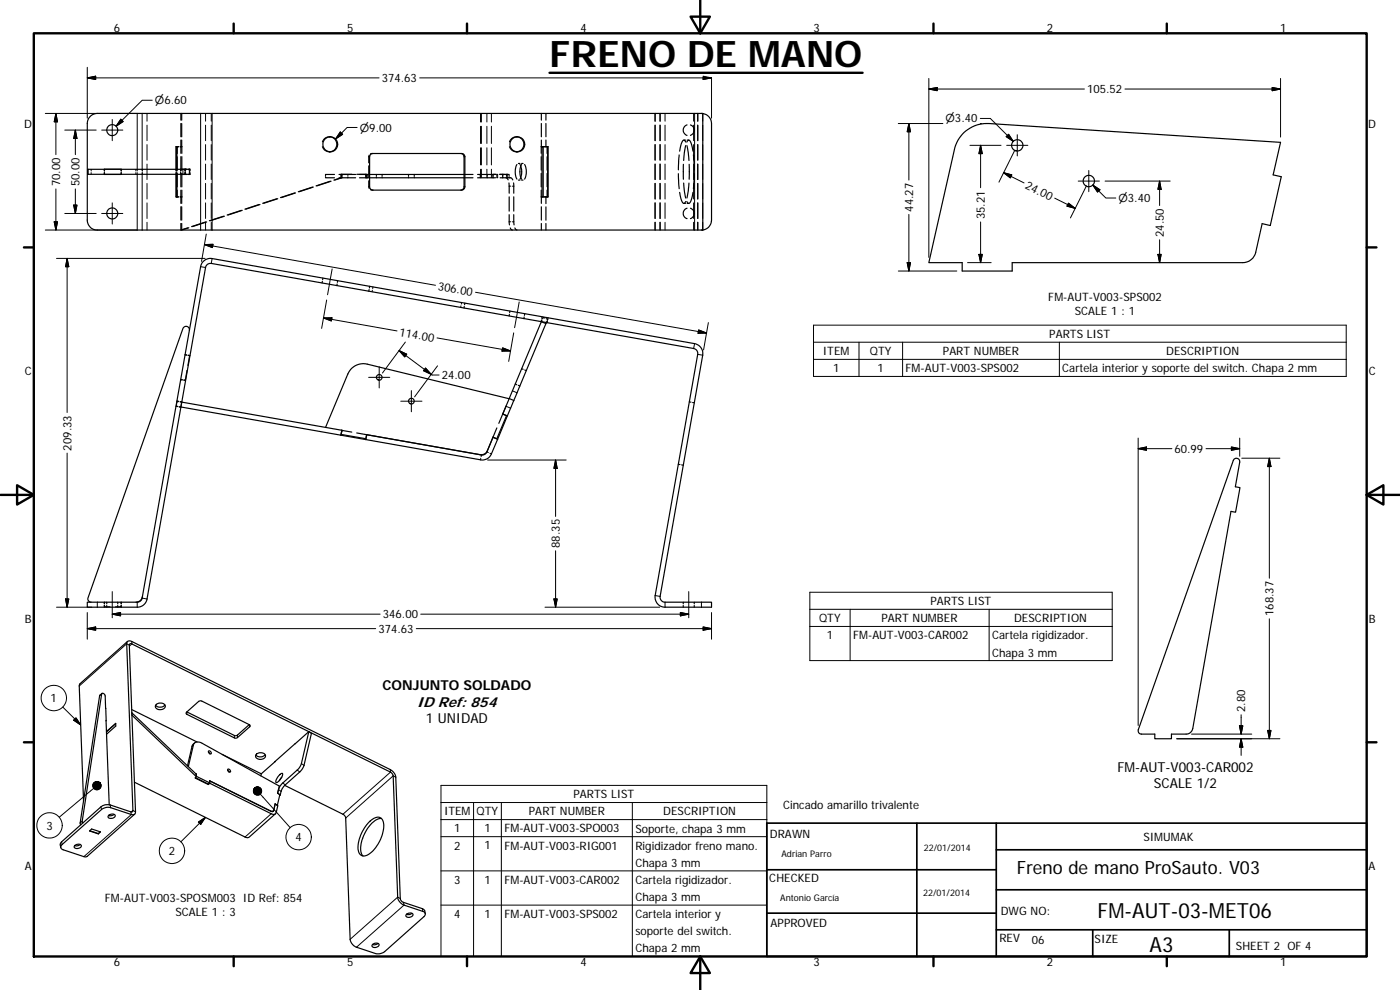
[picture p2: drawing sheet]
<svg xmlns="http://www.w3.org/2000/svg" width="420mm" height="297mm" viewBox="0 0 420 297" stroke-linecap="round" stroke-linejoin="round" font-family="sans-serif">
<g fill="none" stroke="#000" stroke-width=".36">
<path d="M54.3 34v2M54.3 37.1v3.9M54.5 34v2M54.5 37.1v3.9M162.5 34v2M162.5 37.1v3.9M163.8 34v2M163.8 37v4M196.6 34v2.4M196.6 37.5v4.7M198.1 34v2.4M198.1 37.5v4.7"/>
<path d="M206.2 37.5a1.64 1.64 0 0 0-1.2 1.6 1.64 1.64 0 0 0 1.2 1.5M207.2 37.5a1.64 1.64 0 0 1 1.2 1.6 1.64 1.64 0 0 1-1.2 1.5M209.4 34v2.4M209.4 37.5v4.7M210.5 34l.2 .1M210.8 34.1h.1M210.9 34.1a3 3 0 0 1 2.6 3v28.9a3 3 0 0 1-2.6 3M210.9 34h-181.7a3 3 0 0 0-3 3.1v28.9a2.96 2.96 0 0 0 3 3h181.7M210.9 34v35M289.3 39.8a10.1 10.1 0 0 1 7.5-2.7l87.5 5.6-2.2 9.8 2.4 .5-3.3 14.7-2.4-.6-1.9 8.6a4 4 0 0 1-4 3.1h-69.1v2.5h-15v-2.5h-10l7.6-33.9a9.9 9.9 0 0 1 2.9-5.1zM31.3 51.3v-.5h5.1v.5M31.4 50.8v.5"/>
<path d="M31.4 51.8v.5M36.4 51.8v.5h-5.1v-.5M52.8 51.8v7.3h.8M52.9 51.8v7.3h.3M53.1 44v7.3M53.1 51.8v7.3M53.2 57v2.1h.4M53.2 44h-.3v7.3M53.2 47v4.1M53.2 52v4M53.6 44h-.8v7.3M53.6 44h-.4v2.1"/>
<path d="M54.1 44h.5M54.1 59.1h.5M54.1 44h.4M54.1 59.1h.4M54.2 51.8l.1 4.3M54.3 47l-.1 4.3M54.3 57.1v3.9M54.3 42v4M54.5 42l.1 4M54.6 47v4.1M54.6 52v4.1M54.6 57.1l-.1 3.9"/>
<path d="M55.5 50.8h-1.3M55.5 51.8v.5h-1.3M55.5 50.8v.5M55.5 52.3h.5M55.5 50.8h.5M55.6 50.8v.5M55.6 51.8v.5M55.7 50.8v.5M55.7 51.8v.5M56.5 50.8h.5v.5M56.9 50.8h-30.6v1.5h30.6M56.9 50.8v1.5"/>
<path d="M56.9 50.8v.5M56.9 52.3h.1M57 51.8v.5h-.5M83.1 59.6l-4.3 1.4M83.4 59.6l-4.3 1.4M88.4 57.9l-4.2 1.4M88.7 57.9l-4.3 1.4M93.8 56.1l-4.3 1.4M94 56.1l-4.2 1.4M96.8 44a2.23 2.23 0 0 0 2.2 1.6M97.7 53v.3h2.7M98.9 41h.1"/>
<path d="M98.9 45.6h.1M99 41a2.26 2.26 0 0 1 2.1 2.3 2.26 2.26 0 0 1-2.1 2.3M99 41a2.23 2.23 0 0 0-2.2 1.6M99 41h.1M99 45.6h.1M99.1 54.4l-4.2 1.4M99.4 54.4l-4.3 1.4M100.4 52.3h-2.7v.4M101.7 52.3h5M101.7 53.3h5M102.3 53v.3l-2.1 .7M102.4 52.3v.4"/>
<path d="M102.4 53v.3M102.4 52.3l-.1 .3M102.5 52.3h.1M102.6 53v.3l-2.2 .7M102.6 52.3v.4M102.6 53v.3M105.6 52.3h-3v.3M107.1 52.3h3v.3M107.9 53.3h2.6M107.9 52.3h2.6M109.8 52.3v.4M109.8 53v.3"/>
<path d="M110 52.3v.4M110 53v.3M110.1 53v.3M110.7 54.3l.1 2.2M110.7 49.8v3.5M110.7 52.3h31.3M110.7 53.3h31.3M110.8 46.6l-.1 2.3M111.2 56.9l.5 .1M111.7 46.1l-.5 .1M111.9 46.1h27l.6 .9v9l-.2 .7-.8 .3h-26.6M111.9 46.1l-.6 .1-.4 .8v9l.4 .8 .6 .2"/>
<path d="M113 52.3v.4M113 53v.3M114.7 52.3v.4M114.7 53v.3M122.6 52.3v.4M122.6 53v.3M124.3 52.3v.4M124.3 53v.3M138.3 46.1l.6 .1 .4 .8v9l-.3 .7-.7 .3M143.3 52.3h5.4M143.3 53.3h5.4M147.9 53v.3"/>
<path d="M148.9 52.3h-1v.3l.1-.3M149.1 52.3v.4M149.1 53v.3M149.3 52.3v.3M149.3 53v.3M149.9 52.3h1v.3v-.3M150.1 52.3h2.7v.4M150.1 53.3h2.8M150.9 53v.3M150.9 52.3h.5M151.8 52.3h.5v.3M151.9 53.3l.6 .7"/>
<path d="M152 52.3v.4M152 53v.3M152.3 53v.3M152.7 54.9l.1 3.1M152.8 53v.3M152.8 59.1v4.3M152.9 44a2.24 2.24 0 0 0 2.2 1.6M153.1 53.3l.4 .1 .4 .6M154.1 54.9l.1 3.1M154.2 59.1v4.3M155 41h.1M155 45.6h.1"/>
<path d="M155.1 41a2.26 2.26 0 0 1 2.1 2.3 2.26 2.26 0 0 1-2.1 2.3M155.1 41a2.24 2.24 0 0 0-2.2 1.6M155.1 49.4l-.5 2 .1 1.1 .4 1.2M155.2 41h.1M155.2 45.6h.1M155.6 49h.5M155.6 54h.5M156.1 49.4l.5 2.1-.1 .8-.4 1.4M156.5 49.4l-.4 1-.1 1.1 .1 1.1 .4 1.1M156.5 49h.5M156.5 54h.5M157.4 49.4l.6 2-.2 1.4-.4 .9"/>
<path d="M162.4 44h.1M162.4 59.1h.1M162.4 47v4.1M162.4 52v4.1M162.4 57.1l.1 3.9M162.5 44h.5v15.1h-.5M162.5 42l-.1 4M162.6 44h1.9v15.1h-1.9M162.7 44v15.1M163 44h1.4v15.1h-1.4M163.8 42v2M163.8 59.1v2"/>
<path d="M164.2 44v2.1M164.2 47v4.1M164.2 52v4M164.2 57v2.1M196.6 43.4v4.6M196.6 49.2v4.7M196.6 55v4.7M198.1 43.4v4.6M198.1 49.2v4.7M198.1 55v4.7M203.6 52.1l.2 4.5M203.8 46.5l-.2 4.5"/>
<path d="M204 57.7l.2 1.4a2.11 2.11 0 0 0 1.1 1.9l.5-.5M205.1 49.3v4.5M205.2 54.9l.6 4.5M205.2 42h.5M205.8 43.7l-.6 4.5M205.8 42.6a.56 .56 0 0 0-.5-.5 .56 .56 0 0 0-.6 .5l-.7 2.8M206.1 42.6a.56 .56 0 0 1 .6-.5 .56 .56 0 0 1 .6 .5l.7 2.8M206.2 43.7l.6 4.5M206.2 42h.5M206.8 54.9l-.6 4.5M206.8 49.3v4.5M208 57.7l-.3 1.4a2.11 2.11 0 0 1-1.1 1.9l-.5-.5"/>
<path d="M208.1 46.5l.3 4.5M208.4 52.1l-.3 4.5M209.4 43.4v4.6M209.4 49.2v4.7M209.4 55v4.7M54.3 62v4M54.3 67.1v1.9l2.1-.7M54.5 62v4M54.5 67.1v1.9l2.2-.7M60.8 78.6a3.1 3.1 0 0 1 2.9-1l144.8 25.5a3 3 0 0 1 2.4 3.5l-12.8 72.3a1.52 1.52 0 0 0 1.5 1.8h13.9v1.5h-13.9a3 3 0 0 1-3-3.5l12.8-72.4a1.5 1.5 0 0 0-1.2-1.7l-144.8-25.6a1.47 1.47 0 0 0-1.7 1.3l-17.6 99.4a2.93 2.93 0 0 1-2.9 2.5h-15v-1.5h15l.8-.3 .6-.7 17.6-99.7zM61.8 66.6l-4.3 1.4M62 66.6l-4.2 1.4"/>
<path d="M67.1 64.9l-4.3 1.3M67.4 64.9l-4.3 1.3M72.4 63.1l-4.2 1.4M72.7 63.1l-4.3 1.4M77.8 61.4l-4.3 1.4M78 61.4l-4.2 1.4M152.8 64.4l.1 3.1M153.2 68.4l.6 .6M154.2 64.4l.1 3.1M154.5 68.4l.7 .6M162.5 62v4M162.5 67.1v1.9"/>
<path d="M163.8 62.1v4M163.8 67.1v1.9M196.6 60.9v4.7M196.6 66.7v2.3M198.1 60.9v4.7M198.1 66.7v2.3M205.2 61h.5M206.2 62.5a1.63 1.63 0 0 0-1.2 1.5 1.63 1.63 0 0 0 1.2 1.6M206.2 61h.5M207.2 62.5a1.63 1.63 0 0 1 1.2 1.5 1.63 1.63 0 0 1-1.2 1.6M209.4 60.9v4.7M209.4 66.7v2.3"/>
<path d="M210.5 69h.2M210.9 69h-.1M56.8 99.1a1 1 0 0 0-.7-1.2 1 1 0 0 0-1.2 .7l-28.5 80.8a.99 .99 0 0 0 1 1.3M96.7 84.4v.5M96.9 83.4l-.1 .5M101.2 85.2l-.1 .5M101.3 84.2v.5M110.8 86.9l-.1 .5M110.9 85.9v.5M139.3 91.9v.5M139.5 91l-.1 .4M152.9 94.3l-.1 .5"/>
<path d="M153 93.3l-.1 .5M157.3 95.1l-.1 .5M157.5 94.1l-.1 .5M162.5 96.5l1.3 .6M162.5 96.5l-9.7 23 1.4 .7M162.5 96l-.1 .5M162.7 96.1l-.2 .4M162.7 95l-.1 .5M163.5 95.4l-.5-.2-.2 .5M163.8 97.1l-9.6 23.1M163.9 95.6l.5 .2M164.1 96.5l-.3 .6"/>
<path d="M164.3 96.3l-.1 .5M164.4 95.8l-.2 .3M164.5 95.4l-.1 .4M54.2 113.9l.5 .1M55.2 114.1l.5 .1M55.5 106.5l.5 .1M55.5 106.4l.5 .1M56.1 111.1l-.5 3-.5-.1M56.4 106.6l.5 .1-.5 3M56.5 106.6l.5 .1M152.8 119.6l-42.6-10.3a5 5 0 0 0-5.8 2.9l-6.7 16M152.8 119.6l-1.9 4.6"/>
<path d="M154.6 115.2l.5 .2M155.6 115.6l.4 .2M156.6 110.6l.4 .2M157.5 111l.5 .2M52.8 121.9l.5 .1M53 121.4l-.1 .5 .5 .1M53.1 120.3l.5 .1M53.6 120.5l-.4-.1-.1 .5M53.8 122.1l.5 .1M53.8 122l.5 .1M54.1 120.5l.5 .1M54.1 120.6l48.5 8.5"/>
<path d="M54.3 122.1l55.5 9.8M102.6 129.1h.1M102.6 129.1l-.3 1.5zM102.6 129.1l-.2 1.2 7.4 1.3 .2-1.2M102.6 129.1l3 .5M107 129.9l3 .5M110 130.4l34.1 6a2 2 0 0 0 2.2-1.2M147.9 131.2l1.4 .6M148 131.2l-2 4.7-.4 .4-.8 .2-34.7-6.1-.3 1.5M149.1 128.4l-1.1 2.8M149.3 131.8l-1.8 4.4a2.9 2.9 0 0 1-3.3 1.8l-34.4-6.1M150.9 124.2l1.1 .5-2.9 6.9-1.1-.4"/>
<path d="M150.9 124.2l-1.2 2.8M150.9 124.2l1.4 .6M152.3 124.8l-3 7M154.2 120.2l-1.9 4.6M203.6 139.3l.5 .1M204.6 139.5l.5 .1M206.9 120.6l.5 .1M207.9 120.8h.5M370.4 137.8a1.01 1.01 0 0 1 1.1-.2 1.01 1.01 0 0 1 .6 1.1l-1.4 7.4 1.4 .2-1.3 7.4-1.4-.3-11.4 65.2a1.98 1.98 0 0 1-2 1.7h-4.4v1.4h-5v-1.4h-4a.98 .98 0 0 1-1-1.4zM42.7 179a1.93 1.93 0 0 1-1.9 1.7M31.3 180.7v.5M31.3 181.7v.5"/>
<path d="M31.4 181.6v.5h1.6M31.4 180.7v.4M32 180.7v.5M32 181.7v.5M34.7 182.1h1.7v-.5v.6M35.3 180.7v.5M35.3 181.7v.5M36.4 180.7v.5M38.3 192.4l-14.3 12.7-.2 .5 1.3 34.7M205.1 180.7v.5M205.1 181.7v.5M208.4 180.7v.5"/>
<path d="M208.4 181.7v.5M30.6 208.1l-.7 .6-5.8 38.2 .1 .6M31.7 212.5l.1 3.8M31.7 212.5l-.1-3.7a.66 .66 0 0 0-.4-.6 .66 .66 0 0 0-.7 0l-5.8 38.2 .1 .5M31.9 216.2l.9 25.3M32 219.5l2.7-2.5v.8l-2.7 2.5M34.7 217.1l-2.7 2.5M39.5 212.9l19.6 9.7M46.9 211.3a1.69 1.69 0 0 1 2.7 .7 1.63 1.63 0 0 1-1.5 .9 1.63 1.63 0 0 1-1.5-1zM49.5 211.5a1.92 1.92 0 0 1-2.8 .1M56 213.7l3.6-3.2 .7-.2 14.5 7.1 .3 .4-3.8 3.5-.7 .2-14.6-7.2zM56.1 213.6l14.4 7.1 .8-.1 3.5-3.2"/>
<path d="M92.7 219.5l-4.1 3.6M92.7 219.5l-2.5 10.2-.8 1.2-4.9 4.4-.7 .9-.5 1.8M92.7 219.5l.8 .5-2.4 10.1-.9 1.3-5.1 4.7-.6 .9-.4 1.5M40.4 234.7l33.7 16.6 .7-.2 7.9-6.9M56.5 230l1.5-6.4a1.58 1.58 0 0 1 2.7-.6l23.1 12.9-.5 2.1M58.4 222.9l-.7 .8-1.4 6.1M58.6 233.3l3.9 1.9M58.9 232.3v.7M58.9 232.3h.1M58.9 232.3l-19.3-18.4v.7l19.3 18.4M58.9 232.3l.1 .6M58.9 233l-.4 .4 4 2 .5-.4"/>
<path d="M59 232.9l3.9 2M59 232.9l-.1 .1M62.5 235.2v.2M62.6 225.7l.4 .5M62.6 225.3a.54 .54 0 0 1 .7 .2 .54 .54 0 0 1-.1 .7 .7 .7 0 0 1-.6-.9zM62.9 234.3l.1 .7M62.9 234.9l-.4 .3M62.9 234.9v-.6l18.6 9.2 .6-.3 .5-2M63 235l18.4 9.2a.9 .9 0 0 0 1.5-.4l.5-2.1-.8-.5M66.7 226.4l11.7 5.8M68.3 231.2l.4 .4M68.4 230.8a.54 .54 0 0 1 .6 .2 .54 .54 0 0 1-.1 .7 .73 .73 0 0 1-.5-.9z"/>
<path d="M77 226.3a1.66 1.66 0 0 1 2.7 .6 1.61 1.61 0 0 1-1.5 1 1.61 1.61 0 0 1-1.5-1.1zM78.4 232.2l-.1 .6M79.6 226.4a1.85 1.85 0 0 1-2.8 .1M82.5 228.5v.1M82.5 228.6l-4.1 3.6M83.3 238l.8 .5M83.3 238l.7 .4-.8 3.2M83.7 232.7a.86 .86 0 0 1 1.1-.5 2.84 2.84 0 0 1-2 2.5l.2-.9zM84.1 238.5l-.2 .2M84.6 233.2l-.8 1M85.5 235.6l17.4 8.7 .8 .8 1.4 36.7a3 3 0 0 0 1.9 2.4l5.7 1.9a3.1 3.1 0 0 0 2.7-.6l11.8-10.5a.85 .85 0 0 0 .4-.9 .85 .85 0 0 0-.7-.6l-5.6-1.9a2.99 2.99 0 0 1-2-2.4l-1.3-36.4-.5-.9-78.2-38.8-.5 .5 1.9 50a.82 .82 0 0 1-.4 .8 .82 .82 0 0 1-.9 0l-6.2-2.1a3.1 3.1 0 0 0-2.7 .6l-11.8 10.5a.86 .86 0 0 0-.5 .9 .86 .86 0 0 0 .8 .7l6.2 2h.8l14.4-12.7M88.6 223.1h.1"/>
<path d="M88.6 223.1l-6.1 5.5M18.2 254.3l-.1-1 .4-.7 11.8-10.5a3.1 3.1 0 0 1 2.8-.6l6.2 2.1h.4l.2-.2-1.9-50.2a.9 .9 0 0 1 .5-.9 .9 .9 0 0 1 1 .2l77.6 38.4a3.1 3.1 0 0 1 1.7 2.3l1.4 36.5 .7 1 6.1 2 .4 .4 .2 1M22.5 253.7a1.02 1.02 0 0 1 1.1-.5 1.02 1.02 0 0 1 .8 .8 1.32 1.32 0 0 1-2.1 .1zM24.1 253.4a1.67 1.67 0 0 1-1.7 .3M26.9 249.3l.6-.6 2.7 .9-.7 .6zM26.9 249.2l2.6 .9M29.5 250.1v.1M30.1 249.6l-.6 .5M32.6 244.6a1.19 1.19 0 0 1 2 .2 1.28 1.28 0 0 1-2.2 .3zM32.9 244.5v.3M34.2 244.3a1.67 1.67 0 0 1-1.6 .4M82 243.3l-.2 .2"/>
<path d="M82.6 241.2l-.5 2-.4 .3-.5-.2M83.2 241.6h.1M110.8 246.7a3 3 0 0 1 3.6-1.2 4.9 4.9 0 0 1 .3 5.1 9.4 9.4 0 0 1-5.2 6.2 1.98 1.98 0 0 1-2.1-2.5l.1-.5a12.3 12.3 0 0 1 3.3-7.1zM114.5 245.6a6.9 6.9 0 0 0-5.2 4.8 6.3 6.3 0 0 0-.4 6.4M122 274.3a1.19 1.19 0 0 1 2 .2 1.18 1.18 0 0 1-1.1 .8 1.18 1.18 0 0 1-1.1-.7zM123.6 274l-.5 .4h-1.1M111.7 283.5a1.23 1.23 0 0 1 2.1 0 1.26 1.26 0 0 1-2.2 .3zM113.4 283a1.69 1.69 0 0 1-1.6 .4"/>
<circle cx="33.7" cy="39.1" r="1.66"/>
<circle cx="99.1" cy="43.3" r="2.22"/>
<circle cx="155.2" cy="43.3" r="2.23"/>
<circle cx="305.3" cy="43.6" r="1.7"/>
<circle cx="326.8" cy="54.3" r="1.71"/>
<circle cx="33.7" cy="64" r="1.66"/>
<circle cx="113.8" cy="113.2" r=".85"/>
<circle cx="123.5" cy="120.4" r=".85"/>
</g>
<g fill="none" stroke="#000" stroke-width=".3">
<path d="M13.6 34h27.5M16.8 34v12.4M16.8 34l.5 2.6h-1zM19.4 39h9.5M22.6 39l.5 2.6h-1zM22.6 39v7.4M26.2 23.4l2.5-.5v1zM26.2 23.4h87.6M26.2 20.2v15.3M30.5 39h6.4M33.7 35.9v6.3M36.2 35.8l.8 .7-2.1 1.4z"/>
<path d="M41.2 34v17.3M42.7 34v17.3M44.1 34v2.4M44.1 37.5v4.7M45.7 30.1h-3l-7.8 7.8M60.2 34v35M61.7 34v2.4M61.7 37.5v4.7M63.4 34v2.4M63.4 37.5v4.7M63.7 34v35M102.1 39.6l.7 .7-2.1 1.4z"/>
<path d="M107.2 38.2h-3l-3.5 3.5M126 23.4h87.5M144.2 34v2.6M144.2 37.9v5.2M144.5 34v2.6M144.5 37.9v5.2M146.1 34v2.6M146.1 37.9v5.2M147.5 34v2.6M147.5 37.9v5.2M196.6 34v2.4M196.6 37.5v4.7"/>
<path d="M198.1 34v2.4M198.1 37.5v4.7M199.6 34v2.4M199.6 37.5v4.7M208.2 34v2.4M208.2 37.5v4.7M208.5 34v35M209.4 34v2.4M209.4 37.5v4.7M210.9 34v2.4M210.9 37.5v4.7M211 23.3v.6l2.5-.5"/>
<path d="M213.1 23.3l.4 .1M213.5 23.3v12.2M269.6 37.1h13.4M272.8 37.1v16.9M272.8 37.1l.5 2.4h-1zM278.8 26.7l2.5-.5v1zM278.8 26.7h46.6M278.8 23.5v53.7M294.2 37.1h.4M294.2 35.5h3l6.9 6.9M337.6 26.7h46.7M381.8 26.2l2.5 .5-2.5 .5z"/>
<path d="M384.3 23.5v17.6M16.8 56.7v12.3M22.6 56.7v7.4M26.4 50.8v1.5M27.4 50.8v.5M27.4 51.8v.5M40.8 50.8v.5M40.8 51.8v.5M41.2 51.8v17.2M42.7 51.8v17.2M44.1 43.4v4.6M44.1 49.2v4.7"/>
<path d="M44.1 55v4.7M54.9 50.8v1.5M56.8 50.8v.5M56.8 51.8v.5M61.7 43.4v4.6M61.7 49.2v4.7M61.7 55v4.7M63.4 43.4v4.6M63.4 49.2v4.7M63.4 55v4.7M104.4 52.3v.4M104.4 53v.3"/>
<path d="M110.2 52.3v.4M110.2 53v.3M110.7 47h.1M110.7 56h.1M110.9 47h.1M110.9 56h.1M139.3 47h.2M139.3 56h.2M144.1 52.3v.4M144.1 53v.3M144.2 44.3v5.2M144.2 50.8v2.5"/>
<path d="M144.5 44.3v5.2M144.5 50.8v2.5M146.1 44.3v5.2M146.1 50.8v2.5M146.3 52.3v.4M146.3 53v.3M147.5 44.3v5.2M147.5 50.8v2.5M152.8 55.9h.5M153.7 55.9h.5M196.6 43.4v4.6M196.6 49.2v4.7"/>
<path d="M196.6 55v4.7M198.1 43.4v4.6M198.1 49.2v4.7M198.1 55v4.7M199.6 43.4v4.6M199.6 49.2v4.7M199.6 55v4.7M208.2 43.4v4.6M208.2 49.2v4.7M208.2 55v4.7M209.4 43.4v4.6M209.4 49.2v4.7"/>
<path d="M209.4 55v4.7M210.9 43.4v4.6M210.9 49.2v4.7M210.9 55v4.7M291.1 43.6h9.3M294.3 43.6v12.7M294.3 43.6l.5 2.5h-1zM301.2 51.8l6.1 3.1M301.2 51.8l2.4 .7-.4 .9zM302.1 43.6h6.4M302.7 40.3l1.4 2.1-2.1-1.4zM304.6 45l-4.8 9.7"/>
<path d="M305.3 40.4v6.4M316.5 59.5l6.2 3M323.6 54.3h6.3M326.1 55.8l-4.8 9.6M326.8 51.2v6.3M328 55.5l3.9 3.9h3M328 55.5l2.1 1.4-.7 .7zM331.6 54.3h19.6M348 54.3v7.4M348 54.3l.5 2.5h-1zM13.6 69h27.5M16.3 66.5h1l-.5 2.5z"/>
<path d="M17 77.5h44.6M19.4 64.1h9.5M20.1 77.5l.5 2.5h-.9zM20.1 77.5v46.3M22.1 61.5h1l-.5 2.6zM30.5 64.1h6.4M33.7 60.9v6.3M44.1 60.9v4.7M44.1 66.7v2.3M61.4 73.4l2.5-.1-.2 1zM61.4 73.4l69.3 12.2M61.7 60.9v4.7"/>
<path d="M61.7 66.7v2.3M61.9 70.2l-1.4 8.2M63.4 60.9v4.7M63.4 66.7v2.3M63.7 77.6l-.3 1.4M152.8 66.5h.5M153.7 66.5h.5M196.6 60.9v4.7M196.6 66.7v2.3M198.1 60.9v4.7M198.1 66.7v2.3M199.6 60.9v4.7"/>
<path d="M199.6 66.7v2.3M208.2 60.9v4.7M208.2 66.7v2.3M209.4 60.9v4.7M209.4 66.7v2.3M210.9 60.9v4.7M210.9 66.7v2.3M272.3 78.8h1l-.5 2.5zM272.8 64.3v17M290.4 78.8h7.1M293.8 76.3h1l-.5 2.5zM294.3 66.6v12.2"/>
<path d="M320.7 61l2 1.5-2.5-.7zM347.5 76.3h1l-.5 2.5zM348 71.9v6.9M60.2 80l1.5 .3M97.1 95.4h2.5l-.1 .9zM97.1 95.4l22.1 3.9M98 90l-1.5 8.5M99.7 80.7l-1.4 7.7M111.7 87.1v.4M111.9 86.1v.5M138.3 91.8v.4M138.5 90.8l-.1 .4"/>
<path d="M142.7 87.7l69.4 12.2M154.2 99.9l-1.5 8.5M155.8 90.6l-1.4 7.7M209.7 99l2.4 .9-2.6 .1zM212.6 96.8l-1.5 8.2M244.1 97.6h159.9v15.3h-159.9zM269.6 81.3h17.6M110.6 113.2h6.4M113.8 110v6.4M119.8 105.2l2.3 1.1-.6 .8zM119.8 105.2l9.9 7.3h2.1M121.7 102.6l-6.9 9.3"/>
<path d="M123.5 117.2v6.3M127.7 110.4l1.7 1.9-2.3-1.1zM131.2 101.4l22 3.9M131.3 109.8l-6.9 9.3M150.8 104.4l2.4 .9h-2.5zM153.8 117.3l1.4 .6M208.5 103.1l-.3 1.5M209.4 106.3l1.5 .3M244.1 102.7h159.9M244.1 107.8h159.9M257.8 102.7v10.2M270.9 102.7v10.2"/>
<path d="M317.9 102.7v10.2M20.1 136v46.2M120.3 120.4h6.3M144.3 137.5l-.1 .5M144.5 136.5l-.1 .5M146.1 135.6l.5 .2M146.3 138h23.6M147 136l.5 .2M151.9 121.9l1.3 .6M166.7 138v17M166.7 138l.5 2.5h-1zM341.6 134.6l2.5-.5v1z"/>
<path d="M341.6 134.6h10.1M341.6 131.4v86.3M361.9 134.6h10.2M369.6 134.1l2.5 .5-2.5 .5zM372.1 131.4v5.5M372.7 137.5h11.4M380.9 137.5v36M380.9 137.5l.5 2.5h-1zM19.7 179.7h.9l-.5 2.5zM33.7 177.5v7.9M42.7 179.5l1.4 .2M166.2 179.7h1l-.5 2.5z"/>
<path d="M166.7 165.2v17M196.6 178.7l1.5 .2M206.7 177.5v7.9M243 177.7h90.8v20.5h-90.8zM17 182.2h10.6M26.2 183.8v8M26.2 188.6l2.5-.5v1zM26.2 188.6h86.5M29.2 180.7v1.5M33.7 184.3l2.5-.5v1zM33.7 184.3h80.4M38.8 193.6l-.8-.4-14.2 12.6"/>
<path d="M39.5 192.5l.1 .7-.7 .7M41.2 180.7v1.5M124.9 188.6h88.6M126.3 184.3h80.4M163.6 182.2h34.4M199.6 180.7v1.5M204.2 183.8l2.5 .5-2.5 .5zM210.5 180.7v1.5M211 188.1l2.5 .5-2.5 .5zM213.5 183.8v8M243 182.8h90.8M243 188h90.8"/>
<path d="M255.1 182.8v15.4M296.9 182.8v15.4M380.9 185.7v36M18.8 212.1l5.4 5.4M22.1 216.1l.7-.7 1.4 2.1zM30.5 208.2l-.6 .5M56.1 213.6v.7M74.9 217.5v.6M372 217.8h1l-.5 2.5zM372.5 214.5v5.8M380.4 219.2h1l-.5 2.5zM28.1 236.5l-10.3 8.7"/>
<path d="M58 223.6l-.4 .3M70.3 220.7v.7M71.3 220.6v.7M78.1 238.3l9 10M83.6 236.9l.8 .5M84.8 234.9l.8 .6M89.2 231.1l.8 .5M90.5 229.1l.7 .5M117.1 230.9l.1 .8-14.3 12.6M118.8 233.2l-.8-.4-14.3 12.6M132.3 235.6h97.8v51.4h-97.8zM357.6 220.3h18.1"/>
<path d="M372.5 221.7v5M372.5 221.7l.5 2.5h-1zM384.1 221.7h-30.9M18.5 252.6l.2 .8M24.7 246.4l-.6 .5M30.3 242.1l.2 .8M33.1 241.5l.1 .8M39.3 243.6l.1 .8-14.2 12.6M40.7 243.6l-.8-.4-.5 .4M59.5 246.7l2.1-1.4-1.4 2.1zM61.6 245.3l-7.3 7.3M81.4 244.2l-7.9 6.9"/>
<path d="M82.1 243.2l-.3 .3M132.3 240.8h97.8M132.3 245.9h97.8M132.3 251h97.8M142.1 240.8v46.2M150.5 240.8v46.2M189.8 240.8v46.2M120.1 269.6l-.8-.4-14.2 12.6M121.1 270.7l.2 .9-14.3 12.6M126.7 272.6l.2 .9M132.3 261.3h97.8M132.3 271.6h97.8"/>
<circle cx="16.2" cy="209.4" r="3.8"/>
<circle cx="14.9" cy="247.7" r="3.8"/>
<circle cx="51.6" cy="255.3" r="3.8"/>
<circle cx="89.6" cy="251.2" r="3.8"/>
</g>
<g fill="#000">
<circle cx="102.6" cy="129.1" r=".18"/>
<circle cx="58.9" cy="232.3" r=".18"/>
</g>
<g fill="none" stroke="#000" stroke-width=".71">
<path d="M10.1 10h400.1v277h-400.1zM70.1 7.1v2.9M140.2 7.1v2.9M207.3 5h5.8l-2.9 5zM210.2 0v10M280.2 7.1v2.9M350.2 7.1v2.9M164.9 21.8h94M7.2 74.2h2.9M410.2 74.2h2.9M.2 148.5h9.9M5.1 145.6l5 2.9-5 2.9z"/>
<path d="M410.2 148.5l5-2.9v5.8zM410.2 148.5h9.9M7.2 222.7h2.9M410.2 222.7h2.9M70.1 287v2.9M140.2 287v2.9M210.2 287l2.9 5h-5.8zM210.2 287v10M280.2 287v2.9M350.2 287v2.9"/>
</g>
<path d="M230.1 247h180.1v40h-180.1zM275.2 247v40M299 255h111.2M299 247v40M230.1 274h68.9M230.1 261h68.9M299 279h111.2M299 267h111.2M327.9 279v8M368.9 279v8" fill="none" stroke="#000" stroke-width=".51"/>
<g fill="#000" stroke="#000" stroke-width=".3">
<path d="M16.8 34l.5 2.6h-1zM26.2 23.4l2.5-.5v1zM36.2 35.8l.8 .7-2.1 1.4zM102.1 39.6l.7 .7-2.1 1.4zM211 22.9l2.5 .5-2.5 .5zM272.8 37.1l.5 2.4h-1zM278.8 26.7l2.5-.5v1zM381.8 26.2l2.5 .5-2.5 .5zM22.6 39l.5 2.6h-1zM294.3 43.6l.5 2.5h-1zM302.7 40.3l1.4 2.1-2.1-1.4zM301.2 51.8l2.4 .7-.4 .9z"/>
<path d="M328 55.5l2.1 1.4-.7 .7zM348 54.3l.5 2.5h-1zM16.3 66.5h1l-.5 2.5zM22.1 61.5h1l-.5 2.6zM61.4 73.4l2.5-.1-.2 1zM272.3 78.8h1l-.5 2.5zM293.8 76.3h1l-.5 2.5zM320.7 61l2 1.5-2.5-.7zM347.5 76.3h1l-.5 2.5zM20.1 77.5l.5 2.5h-.9zM97.1 95.4h2.5l-.1 .9zM209.7 99l2.4 .9-2.6 .1z"/>
<path d="M119.8 105.2l2.3 1.1-.6 .8zM127.7 110.4l1.7 1.9-2.3-1.1zM150.8 104.4l2.4 .9h-2.5zM341.6 134.6l2.5-.5v1zM369.6 134.1l2.5 .5-2.5 .5zM380.9 137.5l.5 2.5h-1zM166.7 138l.5 2.5h-1zM19.7 179.7h.9l-.5 2.5zM166.2 179.7h1l-.5 2.5zM26.2 188.6l2.5-.5v1zM33.7 184.3l2.5-.5v1zM204.2 183.8l2.5 .5-2.5 .5z"/>
<path d="M211 188.1l2.5 .5-2.5 .5zM22.1 216.1l.7-.7 1.4 2.1zM372 217.8h1l-.5 2.5zM380.4 219.2h1l-.5 2.5zM29.6 234.6l.4 .3zM29.3 234.5l.7 .4zM29.1 234.5l.9 .4zM28.8 234.5l1.2 .4zM28.6 234.6l.2-.1 1.2 .4zM28.3 234.7l.3-.1 1.4 .3zM28.1 234.9l.2-.2 1.7 .2zM28.1 234.9h1.9l-2 .2z"/>
<path d="M28 235.1l2-.2-2.1 .5zM27.9 235.4l2.1-.5-2.2 .7zM27.8 235.6l2.2-.7-2.2 1zM27.8 235.9l2.2-1-2.1 1.3zM27.9 236.2l2.1-1.3-1.9 1.5zM28.1 236.4l1.9-1.5-1.8 1.7zM28.2 236.6l1.8-1.7-1.6 1.9zM30 234.9l-1.4 2-.2-.1zM30 234.9l-1.1 2.1-.3-.1zM30 234.9l-.8 2.1h-.3zM30 234.9l-.5 2-.3 .1zM30 234.9l-.3 1.9-.2 .1z"/>
<path d="M30 234.9l-.1 1.7-.2 .2zM30 234.9l.1 1.5-.2 .2zM30 234.9l.1 1.5zM30 234.9l.2 1.3zM30 234.9l.3 1zM30 234.9l.3 .8zM30 234.9l.3 .5zM30 234.9l.2 .3zM76.5 236.4l-.4 .5zM76.5 236.4l-.4 .7zM76.5 236.4l-.5 1zM76.5 236.4l-.4 1.2z"/>
<path d="M76.5 236.4l-.3 1.5zM76.5 236.4l-.2 1.7-.1-.2zM76.5 236.4v1.9l-.2-.2zM76.5 236.4l.2 2-.2-.1zM76.5 236.4l.5 2.1-.3-.1zM76.5 236.4l.7 2.2-.2-.1zM76.5 236.4l1 2.2h-.3zM76.5 236.4l1.3 2.1-.3 .1zM76.5 236.4l1.5 1.9-.2 .2zM76.5 236.4l1.7 1.8-.2 .1zM76.5 236.4l1.9 1.6-.2 .2zM76.5 236.4l2 1.3-.1 .3z"/>
<path d="M76.5 236.4l2 1v.3zM76.5 236.4l2 .8v.2zM76.5 236.4l2 .5v.3zM76.5 236.4l1.8 .3 .2 .2zM76.5 236.4l1.7 .1 .1 .2zM76.5 236.4l1.5-.1 .2 .2zM76.5 236.4l1.5-.1zM76.5 236.4l1.2-.2zM76.5 236.4l1-.3zM76.5 236.4l.7-.3zM76.5 236.4l.4-.2zM76.5 236.4l.2-.1z"/>
<path d="M372.5 221.7l.5 2.5h-1zM59.5 246.7l2.1-1.4-1.4 2.1z"/>
</g>
<text font-size="11" x="164.9" y="20.1">FRENO DE MANO</text>
<g font-size="6.3">
<text x="329.4" y="275.4">FM-AUT-03-MET06</text>
<text x="345" y="285.6">A3</text>
</g>
<text font-size="5.5" x="305.1" y="262.3">Freno de mano ProSauto. V03</text>
<text font-size="4.4" x="125.1" y="212">ID Ref: 854</text>
<g font-size="4.1">
<text x="114.8" y="207">CONJUNTO SOLDADO</text>
<text x="127.8" y="216.9">1 UNIDAD</text>
<text x="335.4" y="231.6">FM-AUT-V003-CAR002</text>
<text x="346.3" y="236.5">SCALE 1/2</text>
</g>
<g font-size="3.5">
<text x="34.2" y="9.6">6</text>
<text x="104.2" y="9.6">5</text>
<text x="174.2" y="9.6">4</text>
<text x="244.2" y="9.6">3</text>
<text x="314.2" y="9.6">2</text>
<text x="384.2" y="9.6">1</text>
<text x="114.6" y="24.6">374.63</text>
<text x="326.2" y="28">105.52</text>
<text x="7.3" y="38.4">D</text>
<text x="410.6" y="38.4">D</text>
<text x="18" y="55.9" transform="rotate(-90 18 55.9)">70.00</text>
<text x="23.9" y="55.9" transform="rotate(-90 23.9 55.9)">50.00</text>
<text x="307.5" y="56.4" transform="rotate(26 307.5 56.4)">24.00</text>
<text x="274" y="63.5" transform="rotate(-90 274 63.5)">44.27</text>
<text x="295.6" y="65.8" transform="rotate(-90 295.6 65.8)">35.21</text>
<text x="349.2" y="71.2" transform="rotate(-90 349.2 71.2)">24.50</text>
<text x="131.3" y="87" transform="rotate(10 131.3 87)">306.00</text>
<text x="314.6" y="90.4">FM-AUT-V003-SPS002</text>
<text x="322.5" y="94.6">SCALE 1 : 1</text>
<text x="119.7" y="100.7" transform="rotate(10 119.7 100.7)">114.00</text>
<text x="314.9" y="101.4">PARTS LIST</text>
<text x="247" y="106.5">ITEM</text>
<text x="261.1" y="106.6">QTY</text>
<text x="283" y="106.5">PART NUMBER</text>
<text x="350" y="106.6">DESCRIPTION</text>
<text x="7.4" y="112.6">C</text>
<text x="132.6" y="113.8">24.00</text>
<text x="250" y="111.7">1</text>
<text x="263.4" y="111.7">1</text>
<text x="271.7" y="111.7">FM-AUT-V003-SPS002</text>
<text x="318.8" y="111.7">Cartela interior y soporte del switch. Chapa 2 mm</text>
<text x="410.8" y="112.6">C</text>
<text x="21.5" y="135.2" transform="rotate(-90 21.5 135.2)">209.33</text>
<text x="352.5" y="135.9">60.99</text>
<text x="168" y="164.4" transform="rotate(-90 168 164.4)">88.35</text>
<text x="114.9" y="185.5">346.00</text>
<text x="279.2" y="181.5">PARTS LIST</text>
<text x="382.2" y="184.8" transform="rotate(-90 382.2 184.8)">168.37</text>
<text x="7.4" y="186.9">B</text>
<text x="113.5" y="189.9">374.63</text>
<text x="245.8" y="186.7">QTY</text>
<text x="248.1" y="191.8">1</text>
<text x="256" y="191.8">FM-AUT-V003-CAR002</text>
<text x="264.6" y="186.6">PART NUMBER</text>
<text x="297.7" y="191.8">Cartela rigidizador.</text>
<text x="304.3" y="186.7">DESCRIPTION</text>
<text x="410.8" y="186.9">B</text>
<text x="297.7" y="197">Chapa 3 mm</text>
<text x="15.2" y="210.7">1</text>
<text x="373.7" y="213.7" transform="rotate(-90 373.7 213.7)">2.80</text>
<text x="172.1" y="239.5">PARTS LIST</text>
<text x="133.3" y="244.6">ITEM</text>
<text x="143" y="244.6">QTY</text>
<text x="158.7" y="244.6">PART NUMBER</text>
<text x="199" y="244.6">DESCRIPTION</text>
<text x="235" y="242.8">Cincado amarillo trivalente</text>
<text x="13.9" y="248.9">3</text>
<text x="136.3" y="249.7">1</text>
<text x="145.4" y="249.7">1</text>
<text x="151.4" y="249.8">FM-AUT-V003-SPO003</text>
<text x="190.7" y="249.8">Soporte, chapa 3 mm</text>
<text x="231.1" y="251.4">DRAWN</text>
<text x="50.7" y="256.6">2</text>
<text x="88.7" y="252.4">4</text>
<text x="136.3" y="254.9">2</text>
<text x="145.4" y="254.9">1</text>
<text x="151.4" y="254.9">FM-AUT-V003-RIG001</text>
<text x="190.7" y="254.9">Rigidizador freno mano.</text>
<text x="343.2" y="252.3">SIMUMAK</text>
<text x="7.4" y="261.1">A</text>
<text x="190.7" y="260.1">Chapa 3 mm</text>
<text x="410.8" y="261.1">A</text>
<text x="136.3" y="265.2">3</text>
<text x="145.4" y="265.1">1</text>
<text x="151.4" y="265.2">FM-AUT-V003-CAR002</text>
<text x="190.7" y="265.2">Cartela rigidizador.</text>
<text x="230.9" y="264.6">CHECKED</text>
<text x="31.5" y="270.6">FM-AUT-V003-SPOSM003 ID Ref: 854</text>
<text x="52.6" y="274.8">SCALE 1 : 3</text>
<text x="136.3" y="275.4">4</text>
<text x="145.4" y="275.4">1</text>
<text x="151.4" y="275.4">FM-AUT-V003-SPS002</text>
<text x="190.7" y="270.3">Chapa 3 mm</text>
<text x="190.7" y="275.4">Cartela interior y</text>
<text x="300.3" y="274.5">DWG NO:</text>
<text x="190.7" y="280.6">soporte del switch.</text>
<text x="231.3" y="278.2">APPROVED</text>
<text x="190.7" y="285.7">Chapa 2 mm</text>
<text x="299.9" y="282.6">REV</text>
<text x="309.7" y="283.3">06</text>
<text x="328.5" y="283">SIZE</text>
<text x="370.9" y="285.1">SHEET 2 OF 4</text>
<text x="34.2" y="289.9">6</text>
<text x="104.2" y="289.9">5</text>
<text x="174.2" y="289.9">4</text>
<text x="244.2" y="289.9">3</text>
<text x="314.2" y="289.9">2</text>
<text x="384.2" y="289.9">1</text>
</g>
<g font-size="3.3">
<text x="46.5" y="31.3">⌀6.60</text>
<text x="108" y="39.5">⌀9.00</text>
<text x="283.8" y="36.7">⌀3.40</text>
<text x="335.6" y="60.6">⌀3.40</text>
</g>
<g font-size="2.7">
<text x="234.5" y="257.1">Adrian Parro</text>
<text x="277.3" y="255.2">22/01/2014</text>
<text x="277" y="268.7">22/01/2014</text>
<text x="234.2" y="270.2">Antonio García</text>
</g>
</svg>
